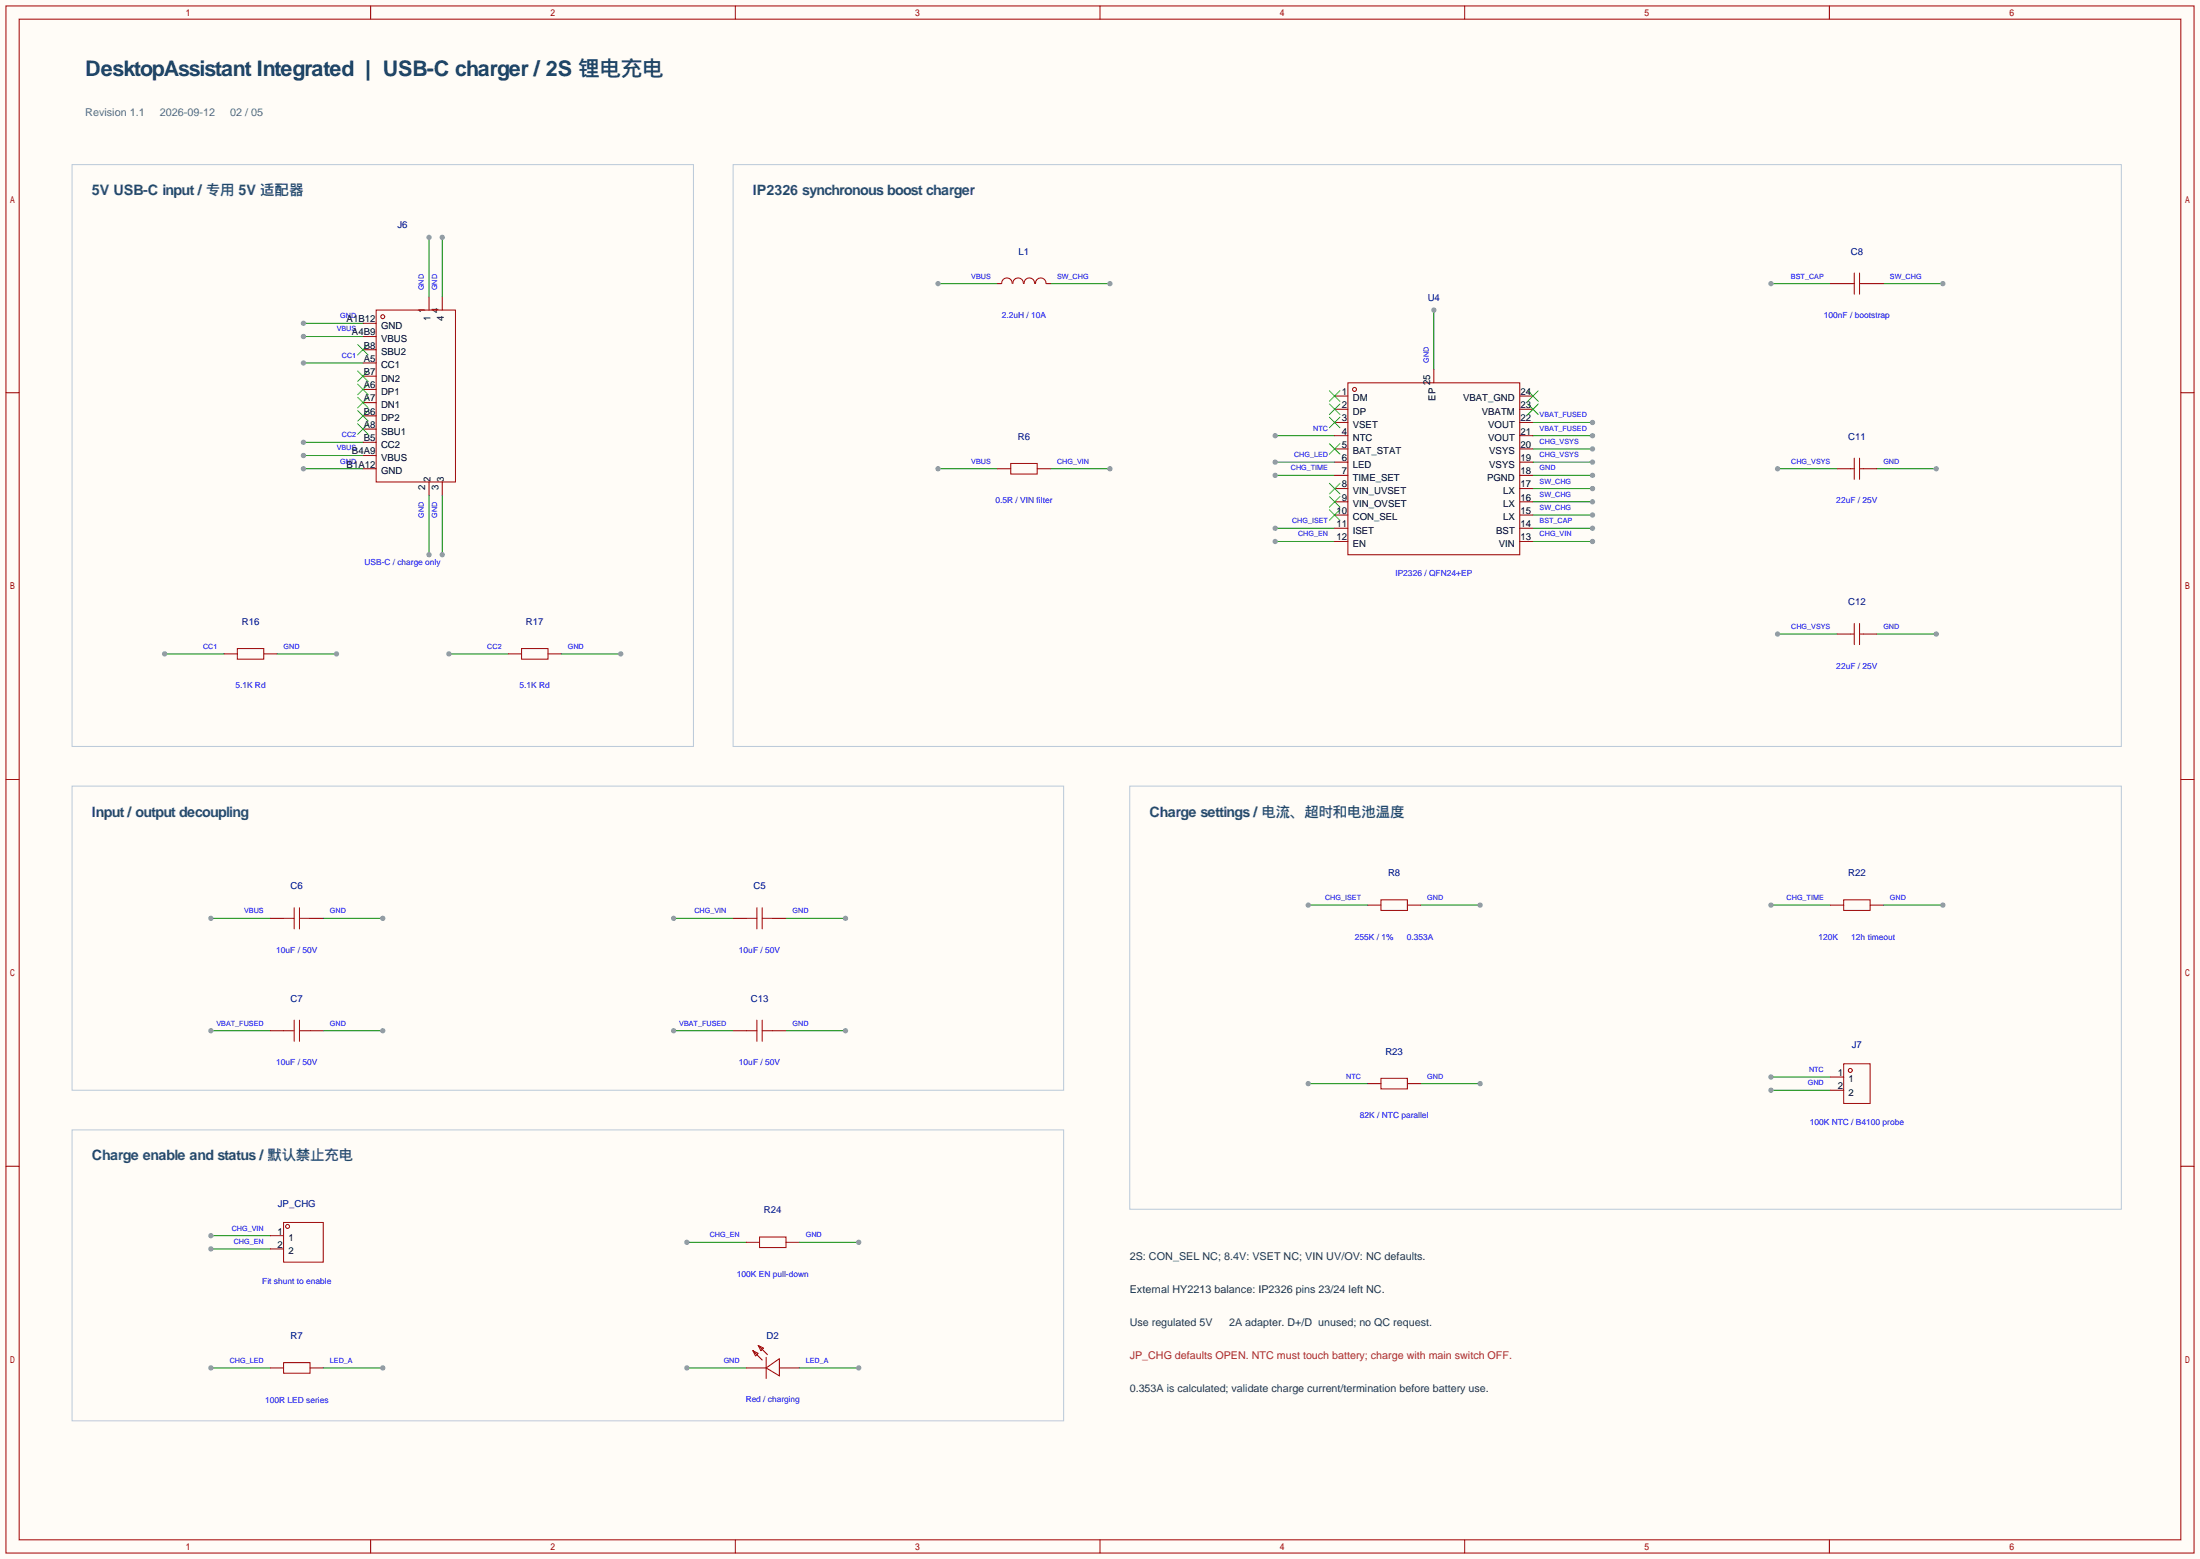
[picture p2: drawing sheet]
<svg xmlns="http://www.w3.org/2000/svg" width="423mm" height="299mm" viewBox="0 0 423 299" stroke-linecap="round" stroke-linejoin="round" font-family="sans-serif">
<path d="M0 0h422.7v299.5h-422.7z" fill="#fffcf7"/>
<path d="M13.8 31.6h119.4v111.8h-119.4zM140.8 31.6h266.7v111.8h-266.7zM13.8 151h190.5v58.4h-190.5zM217 151h190.5v81.3h-190.5zM13.8 217h190.5v55.9h-190.5z" fill="none" stroke="#bac9d9" stroke-width=".19"/>
<g fill="none" stroke="#a10000" stroke-width=".19">
<path d="M1.1 1.1h420.4v297.2h-420.4zM3.7 3.7h415.3v292.1h-415.3zM71.2 1.1v2.6M141.3 1.1v2.6M211.3 1.1v2.6M281.4 1.1v2.6M351.5 1.1v2.6M1.1 75.4h2.6M419 75.4h2.5M1.1 149.7h2.6M419 149.7h2.5M1.1 224h2.6"/>
<path d="M419 224h2.5M71.2 295.8v2.5M141.3 295.8v2.5M211.3 295.8v2.5M281.4 295.8v2.5M351.5 295.8v2.5"/>
</g>
<path d="M180.2 90h11.4" fill="none" stroke="#008700" stroke-width=".19"/>
<circle cx="180.2" cy="90" r=".51" fill="#999"/>
<path d="M251.3 208.2h11.5" fill="none" stroke="#008700" stroke-width=".19"/>
<circle cx="251.3" cy="208.2" r=".51" fill="#999"/>
<path d="M360.6 90h11.4" fill="none" stroke="#008700" stroke-width=".19"/>
<circle cx="372" cy="90" r=".51" fill="#999"/>
<path d="M129.4 176.4h11.4" fill="none" stroke="#008700" stroke-width=".19"/>
<circle cx="129.4" cy="176.4" r=".51" fill="#999"/>
<path d="M40.5 237.4h11.4" fill="none" stroke="#008700" stroke-width=".19"/>
<circle cx="40.5" cy="237.4" r=".51" fill="#999"/>
<path d="M341.5 121.8h11.4" fill="none" stroke="#008700" stroke-width=".19"/>
<circle cx="341.5" cy="121.8" r=".51" fill="#999"/>
<path d="M341.5 90h11.4" fill="none" stroke="#008700" stroke-width=".19"/>
<circle cx="341.5" cy="90" r=".51" fill="#999"/>
<path d="M361.8 54.5h11.5" fill="none" stroke="#008700" stroke-width=".19"/>
<circle cx="373.3" cy="54.5" r=".51" fill="#999"/>
<path d="M40.5 198h11.4" fill="none" stroke="#008700" stroke-width=".19"/>
<circle cx="40.5" cy="198" r=".51" fill="#999"/>
<path d="M62.1 176.4h11.4" fill="none" stroke="#008700" stroke-width=".19"/>
<circle cx="73.5" cy="176.4" r=".51" fill="#999"/>
<path d="M151 198h11.4" fill="none" stroke="#008700" stroke-width=".19"/>
<circle cx="162.4" cy="198" r=".51" fill="#999"/>
<path d="M361.8 173.9h11.5" fill="none" stroke="#008700" stroke-width=".19"/>
<circle cx="373.3" cy="173.9" r=".51" fill="#999"/>
<path d="M62.1 262.8h11.4" fill="none" stroke="#008700" stroke-width=".19"/>
<circle cx="73.5" cy="262.8" r=".51" fill="#999"/>
<path d="M153.5 238.6h11.5" fill="none" stroke="#008700" stroke-width=".19"/>
<circle cx="165" cy="238.6" r=".51" fill="#999"/>
<path d="M132 238.6h11.4" fill="none" stroke="#008700" stroke-width=".19"/>
<circle cx="132" cy="238.6" r=".51" fill="#999"/>
<path d="M151 176.4h11.4" fill="none" stroke="#008700" stroke-width=".19"/>
<circle cx="162.4" cy="176.4" r=".51" fill="#999"/>
<path d="M58.3 64.6h11.4" fill="none" stroke="#008700" stroke-width=".19"/>
<circle cx="58.3" cy="64.6" r=".51" fill="#999"/>
<path d="M340.2 209.4h11.5" fill="none" stroke="#008700" stroke-width=".19"/>
<circle cx="340.2" cy="209.4" r=".51" fill="#999"/>
<path d="M107.8 125.6h11.5" fill="none" stroke="#008700" stroke-width=".19"/>
<circle cx="119.3" cy="125.6" r=".51" fill="#999"/>
<path d="M360.6 121.8h11.4" fill="none" stroke="#008700" stroke-width=".19"/>
<circle cx="372" cy="121.8" r=".51" fill="#999"/>
<path d="M245 91.3h11.4" fill="none" stroke="#008700" stroke-width=".19"/>
<circle cx="245" cy="91.3" r=".51" fill="#999"/>
<path d="M340.2 206.9h11.5" fill="none" stroke="#008700" stroke-width=".19"/>
<circle cx="340.2" cy="206.9" r=".51" fill="#999"/>
<path d="M294.5 101.5h11.4" fill="none" stroke="#008700" stroke-width=".19"/>
<circle cx="305.9" cy="101.5" r=".51" fill="#999"/>
<path d="M340.2 54.5h11.5" fill="none" stroke="#008700" stroke-width=".19"/>
<circle cx="340.2" cy="54.5" r=".51" fill="#999"/>
<path d="M129.4 198h11.4" fill="none" stroke="#008700" stroke-width=".19"/>
<circle cx="129.4" cy="198" r=".51" fill="#999"/>
<path d="M40.5 239.9h11.4" fill="none" stroke="#008700" stroke-width=".19"/>
<circle cx="40.5" cy="239.9" r=".51" fill="#999"/>
<path d="M294.5 81.2h11.4" fill="none" stroke="#008700" stroke-width=".19"/>
<circle cx="305.9" cy="81.2" r=".51" fill="#999"/>
<path d="M272.9 208.2h11.5" fill="none" stroke="#008700" stroke-width=".19"/>
<circle cx="284.4" cy="208.2" r=".51" fill="#999"/>
<path d="M201.8 90h11.4" fill="none" stroke="#008700" stroke-width=".19"/>
<circle cx="213.2" cy="90" r=".51" fill="#999"/>
<path d="M153.5 262.8h11.5" fill="none" stroke="#008700" stroke-width=".19"/>
<circle cx="165" cy="262.8" r=".51" fill="#999"/>
<path d="M251.3 173.9h11.5" fill="none" stroke="#008700" stroke-width=".19"/>
<circle cx="251.3" cy="173.9" r=".51" fill="#999"/>
<path d="M272.9 173.9h11.5" fill="none" stroke="#008700" stroke-width=".19"/>
<circle cx="284.4" cy="173.9" r=".51" fill="#999"/>
<path d="M85 95.1v11.5" fill="none" stroke="#008700" stroke-width=".19"/>
<circle cx="85" cy="106.6" r=".51" fill="#999"/>
<path d="M82.4 45.6v11.4" fill="none" stroke="#008700" stroke-width=".19"/>
<circle cx="82.4" cy="45.6" r=".51" fill="#999"/>
<path d="M85 45.6v11.4" fill="none" stroke="#008700" stroke-width=".19"/>
<circle cx="85" cy="45.6" r=".51" fill="#999"/>
<path d="M82.4 95.1v11.5" fill="none" stroke="#008700" stroke-width=".19"/>
<circle cx="82.4" cy="106.6" r=".51" fill="#999"/>
<path d="M58.3 85h11.4" fill="none" stroke="#008700" stroke-width=".19"/>
<circle cx="58.3" cy="85" r=".51" fill="#999"/>
<path d="M58.3 69.7h11.4" fill="none" stroke="#008700" stroke-width=".19"/>
<circle cx="58.3" cy="69.7" r=".51" fill="#999"/>
<path d="M58.3 90h11.4" fill="none" stroke="#008700" stroke-width=".19"/>
<circle cx="58.3" cy="90" r=".51" fill="#999"/>
<path d="M58.3 87.5h11.4" fill="none" stroke="#008700" stroke-width=".19"/>
<circle cx="58.3" cy="87.5" r=".51" fill="#999"/>
<path d="M132 262.8h11.4" fill="none" stroke="#008700" stroke-width=".19"/>
<circle cx="132" cy="262.8" r=".51" fill="#999"/>
<path d="M58.3 62.1h11.4" fill="none" stroke="#008700" stroke-width=".19"/>
<circle cx="58.3" cy="62.1" r=".51" fill="#999"/>
<path d="M53.2 125.6h11.4" fill="none" stroke="#008700" stroke-width=".19"/>
<circle cx="64.6" cy="125.6" r=".51" fill="#999"/>
<path d="M31.6 125.6h11.5" fill="none" stroke="#008700" stroke-width=".19"/>
<circle cx="31.6" cy="125.6" r=".51" fill="#999"/>
<path d="M294.5 88.8h11.4" fill="none" stroke="#008700" stroke-width=".19"/>
<circle cx="305.9" cy="88.8" r=".51" fill="#999"/>
<path d="M86.2 125.6h11.5" fill="none" stroke="#008700" stroke-width=".19"/>
<circle cx="86.2" cy="125.6" r=".51" fill="#999"/>
<path d="M245 83.7h11.4" fill="none" stroke="#008700" stroke-width=".19"/>
<circle cx="245" cy="83.7" r=".51" fill="#999"/>
<path d="M245 88.8h11.4" fill="none" stroke="#008700" stroke-width=".19"/>
<circle cx="245" cy="88.8" r=".51" fill="#999"/>
<path d="M294.5 91.3h11.4" fill="none" stroke="#008700" stroke-width=".19"/>
<circle cx="305.9" cy="91.3" r=".51" fill="#999"/>
<path d="M245 101.5h11.4" fill="none" stroke="#008700" stroke-width=".19"/>
<circle cx="245" cy="101.5" r=".51" fill="#999"/>
<path d="M245 104h11.4" fill="none" stroke="#008700" stroke-width=".19"/>
<circle cx="245" cy="104" r=".51" fill="#999"/>
<path d="M294.5 104h11.4" fill="none" stroke="#008700" stroke-width=".19"/>
<circle cx="305.9" cy="104" r=".51" fill="#999"/>
<path d="M40.5 262.8h11.4" fill="none" stroke="#008700" stroke-width=".19"/>
<circle cx="40.5" cy="262.8" r=".51" fill="#999"/>
<path d="M294.5 98.9h11.4" fill="none" stroke="#008700" stroke-width=".19"/>
<circle cx="305.9" cy="98.9" r=".51" fill="#999"/>
<path d="M294.5 96.4h11.4" fill="none" stroke="#008700" stroke-width=".19"/>
<circle cx="305.9" cy="96.4" r=".51" fill="#999"/>
<path d="M294.5 93.9h11.4" fill="none" stroke="#008700" stroke-width=".19"/>
<circle cx="305.9" cy="93.9" r=".51" fill="#999"/>
<path d="M340.2 173.9h11.5" fill="none" stroke="#008700" stroke-width=".19"/>
<circle cx="340.2" cy="173.9" r=".51" fill="#999"/>
<path d="M62.1 198h11.4" fill="none" stroke="#008700" stroke-width=".19"/>
<circle cx="73.5" cy="198" r=".51" fill="#999"/>
<path d="M294.5 86.2h11.4" fill="none" stroke="#008700" stroke-width=".19"/>
<circle cx="305.9" cy="86.2" r=".51" fill="#999"/>
<path d="M294.5 83.7h11.4" fill="none" stroke="#008700" stroke-width=".19"/>
<circle cx="305.9" cy="83.7" r=".51" fill="#999"/>
<path d="M40.5 176.4h11.4" fill="none" stroke="#008700" stroke-width=".19"/>
<circle cx="40.5" cy="176.4" r=".51" fill="#999"/>
<path d="M275.5 59.6v11.4" fill="none" stroke="#008700" stroke-width=".19"/>
<circle cx="275.5" cy="59.6" r=".51" fill="#999"/>
<path d="M180.2 54.5h11.4" fill="none" stroke="#008700" stroke-width=".19"/>
<circle cx="180.2" cy="54.5" r=".51" fill="#999"/>
<path d="M201.8 54.5h11.4" fill="none" stroke="#008700" stroke-width=".19"/>
<circle cx="213.2" cy="54.5" r=".51" fill="#999"/>
<g fill="none" stroke="#a10000" stroke-width=".19">
<path d="M72.3 59.6h15.2v33h-15.2zM192.4 54.5a1.01 1.01 0 0 1 1-1.1 1.01 1.01 0 0 1 1.1 1.1M194.6 54.5a1.01 1.01 0 0 1 1-1.1 1.01 1.01 0 0 1 1 1.1M196.7 54.5a1.01 1.01 0 0 1 1.1-1.1 1.01 1.01 0 0 1 1 1.1M198.9 54.5a1.01 1.01 0 0 1 1-1.1 1.01 1.01 0 0 1 1.1 1.1M354.2 54.5h2M356.2 52.5v4M357.3 52.5v4M357.3 54.5h2M259 73.5h33v33.1h-33zM194.2 89h5.1v2.1h-5.1zM355.5 90h.7"/>
<path d="M356.2 88v4.1M357.3 88v4.1M357.3 90h.7M356.2 119.8v4M357.3 119.8v4M45.6 124.6h5.1v2h-5.1zM100.2 124.6h5.1v2h-5.1zM355.5 121.8h.7M357.3 121.8h.7M54.5 176.4h2M56.5 174.4v4M57.5 174.4v4"/>
<path d="M57.5 176.4h2.1M143.4 176.4h2M145.4 174.4v4M146.4 174.4v4M146.4 176.4h2.1M265.3 172.8h5.1v2.1h-5.1zM354.2 172.8h5.1v2.1h-5.1zM54.5 198h2M56.5 196v4M57.5 198h2.1M57.5 196v4M143.4 198h2"/>
<path d="M145.4 196v4M146.4 198h2.1M146.4 196v4M265.3 207.1h5.1v2.1h-5.1zM354.2 204.3h5.1v7.7h-5.1zM54.5 234.8h7.6v7.6h-7.6zM145.9 237.6h5.1v2h-5.1zM144.7 259.5l1 .5-.5 .5zM144.7 259.5l1.7 1.7M145.7 258.4l1 .6-.5 .5zM145.7 258.4l1.7 1.8M54.5 261.7h5.1v2.1h-5.1z"/>
<path d="M147.2 262.8l2.5-1.8v3.3zM147.2 260.7v4.1"/>
<circle cx="73.5" cy="60.8" r=".38"/>
<circle cx="260.2" cy="74.8" r=".38"/>
<circle cx="355.5" cy="205.6" r=".38"/>
<circle cx="55.2" cy="235.6" r=".38"/>
</g>
<g fill="none" stroke="#870000" stroke-width=".19">
<path d="M82.4 57v2.6M85 57v2.6M191.6 54.5h.8M201 54.5h.8M351.7 54.5h2.5M359.3 54.5h2.5M69.7 67.2h2.6M69.7 72.3h2.6M69.7 79.9h2.6M69.7 77.3h2.6M69.7 74.8h2.6M69.7 69.7h2.6"/>
<path d="M69.7 64.6h2.6M69.7 62.1h2.6M256.4 76.1h2.6M256.4 78.6h2.6M275.5 71v2.5M292 76.1h2.5M292 78.6h2.5M69.7 90h2.6M69.7 85h2.6M69.7 82.4h2.6M69.7 87.5h2.6M82.4 92.6v2.5"/>
<path d="M85 92.6v2.5M191.6 90h2.6M199.3 90h2.5M256.4 81.2h2.6M256.4 83.7h2.6M256.4 86.2h2.6M256.4 88.8h2.6M256.4 91.3h2.6M256.4 93.9h2.6M256.4 96.4h2.6M256.4 98.9h2.6M292 81.2h2.5"/>
<path d="M292 83.7h2.5M292 86.2h2.5M292 88.8h2.5M292 91.3h2.5M292 93.9h2.5M292 96.4h2.5M292 98.9h2.5M352.9 90h2.6M358 90h2.6M256.4 101.5h2.6M256.4 104h2.6M292 101.5h2.5"/>
<path d="M292 104h2.5M43.1 125.6h2.5M50.7 125.6h2.5M97.7 125.6h2.5M105.3 125.6h2.5M352.9 121.8h2.6M358 121.8h2.6M51.9 176.4h2.6M59.6 176.4h2.5M140.8 176.4h2.6M148.5 176.4h2.5M262.8 173.9h2.5"/>
<path d="M270.4 173.9h2.5M351.7 173.9h2.5M359.3 173.9h2.5M51.9 198h2.6M59.6 198h2.5M140.8 198h2.6M148.5 198h2.5M262.8 208.2h2.5M270.4 208.2h2.5M351.7 206.9h2.5M351.7 209.4h2.5M51.9 237.4h2.6"/>
<path d="M51.9 239.9h2.6M143.4 238.6h2.5M151 238.6h2.5M51.9 262.8h2.6M59.6 262.8h2.5M143.4 262.8h3.8M149.7 262.8h3.8"/>
</g>
<g fill="none" stroke="#3c3" stroke-width=".19">
<path d="M68.7 66.2l2 2M68.7 71.2l2 2.1M68.7 78.9l2 2M68.7 76.3l2 2.1M68.7 73.8l2 2M70.7 66.2l-2 2M70.7 71.2l-2 2.1M70.7 78.9l-2 2M70.7 76.3l-2 2.1M70.7 73.8l-2 2M255.4 75.1l2 2M255.4 77.6l2 2"/>
<path d="M257.4 75.1l-2 2M257.4 77.6l-2 2M293.5 77.6l2 2M293.5 75.1l2 2M295.5 77.6l-2 2M295.5 75.1l-2 2M68.7 81.4l2 2M70.7 81.4l-2 2M255.4 80.1l2 2.1M255.4 85.2l2 2M255.4 92.8l2 2.1M255.4 95.4l2 2"/>
<path d="M255.4 97.9l2 2M257.4 80.1l-2 2.1M257.4 85.2l-2 2M257.4 92.8l-2 2.1M257.4 95.4l-2 2M257.4 97.9l-2 2"/>
</g>
<text font-size="4.1" fill="#183f62" x="16.4" y="14.6">DesktopAssistant Integrated | USB-C charger / 2S 锂电充电</text>
<text font-size="2.8" fill="#214f78" x="17.7" y="37.5">5V USB-C input / 专用 5V 适配器</text>
<g font-size="2.7" fill="#214f78">
<text x="144.7" y="37.5">IP2326 synchronous boost charger</text>
<text x="17.7" y="156.9">Input / output decoupling</text>
<text x="220.9" y="156.9">Charge settings / 电流、超时和电池温度</text>
<text x="17.7" y="222.9">Charge enable and status / 默认禁止充电</text>
</g>
<g font-size="2.1" fill="#576a7d">
<text x="16.4" y="22.3">Revision 1.1</text>
<text x="30.7" y="22.3">2026-09-12</text>
<text x="44.2" y="22.3">02 / 05</text>
</g>
<g font-size="2.1" fill="#26364a">
<text x="217" y="242">2S: CON_SEL NC; 8.4V: VSET NC; VIN UV/OV: NC defaults.</text>
<text x="217" y="248.3">External HY2213 balance: IP2326 pins 23/24 left NC.</text>
<text x="217" y="254.7">Use regulated 5V</text>
<text x="236.2" y="254.7">2A adapter. D+/D unused; no QC request.</text>
<text x="217" y="267.4">0.353A is calculated; validate charge current/termination before battery use.</text>
</g>
<text font-size="2.1" fill="#a02c2c" x="217" y="261">JP_CHG defaults OPEN. NTC must touch battery; charge with main switch OFF.</text>
<g font-size="1.8" fill="#000080">
<text x="76.4" y="43.9">J6</text>
<text x="195.7" y="48.9">L1</text>
<text x="355.6" y="48.9">C8</text>
<text x="274.3" y="57.8">U4</text>
<text x="195.5" y="84.5">R6</text>
<text x="355" y="84.5">C11</text>
<text x="355" y="116.3">C12</text>
<text x="46.4" y="120.1">R16</text>
<text x="101" y="120.1">R17</text>
<text x="55.8" y="170.9">C6</text>
<text x="144.7" y="170.9">C5</text>
<text x="266.7" y="168.3">R8</text>
<text x="355" y="168.3">R22</text>
<text x="55.8" y="192.5">C7</text>
<text x="144.2" y="192.5">C13</text>
<text x="266.1" y="202.6">R23</text>
<text x="355.8" y="201.3">J7</text>
<text x="53.4" y="231.8">JP_CHG</text>
<text x="146.8" y="233.1">R24</text>
<text x="55.8" y="257.2">R7</text>
<text x="147.3" y="257.2">D2</text>
</g>
<g font-size="1.8">
<text x="66.6" y="61.9">A1B12</text>
<text x="67.6" y="64.4">A4B9</text>
<text x="73.2" y="65.7">VBUS</text>
<text x="73.2" y="63.1">GND</text>
<text x="81.7" y="60" transform="rotate(-90 81.7 60)">1</text>
<text x="82.7" y="61.6" transform="rotate(-90 82.7 61.6)">1</text>
<text x="84.2" y="60" transform="rotate(-90 84.2 60)">4</text>
<text x="85.3" y="61.6" transform="rotate(-90 85.3 61.6)">4</text>
<text x="69.9" y="67">B8</text>
<text x="69.9" y="69.5">A5</text>
<text x="73.2" y="68.2">SBU2</text>
<text x="73.2" y="70.8">CC1</text>
<text x="69.9" y="72">B7</text>
<text x="69.9" y="77.1">A7</text>
<text x="69.9" y="74.6">A6</text>
<text x="73.2" y="73.3">DN2</text>
<text x="73.2" y="75.8">DP1</text>
<text x="257.8" y="75.8">1</text>
<text x="259.9" y="77.1">DM</text>
<text x="274.7" y="74" transform="rotate(-90 274.7 74)">25</text>
<text x="275.8" y="77" transform="rotate(-90 275.8 77)">EP</text>
<text x="281.1" y="77.1">VBAT_GND</text>
<text x="292.1" y="75.8">24</text>
<text x="69.9" y="79.7">B6</text>
<text x="69.9" y="82.2">A8</text>
<text x="73.2" y="80.9">DP2</text>
<text x="73.2" y="83.5">SBU1</text>
<text x="73.2" y="78.4">DN1</text>
<text x="257.8" y="78.4">2</text>
<text x="257.8" y="80.9">3</text>
<text x="257.8" y="83.5">4</text>
<text x="259.9" y="79.7">DP</text>
<text x="259.9" y="82.2">VSET</text>
<text x="284.7" y="79.7">VBATM</text>
<text x="285.9" y="82.2">VOUT</text>
<text x="292.1" y="83.5">21</text>
<text x="292.1" y="80.9">22</text>
<text x="292.1" y="78.4">23</text>
<text x="66.6" y="89.8">B1A12</text>
<text x="67.6" y="87.3">B4A9</text>
<text x="69.9" y="84.7">B5</text>
<text x="73.2" y="86">CC2</text>
<text x="73.2" y="88.5">VBUS</text>
<text x="257.8" y="86">5</text>
<text x="257.8" y="88.5">6</text>
<text x="259.9" y="84.7">NTC</text>
<text x="259.9" y="87.3">BAT_STAT</text>
<text x="259.9" y="89.8">LED</text>
<text x="285.9" y="84.7">VOUT</text>
<text x="286.1" y="89.8">VSYS</text>
<text x="286.1" y="87.3">VSYS</text>
<text x="292.1" y="88.5">19</text>
<text x="292.1" y="86">20</text>
<text x="73.2" y="91.1">GND</text>
<text x="81.7" y="94.1" transform="rotate(-90 81.7 94.1)">2</text>
<text x="82.7" y="92.6" transform="rotate(-90 82.7 92.6)">2</text>
<text x="84.2" y="94.1" transform="rotate(-90 84.2 94.1)">3</text>
<text x="85.3" y="92.6" transform="rotate(-90 85.3 92.6)">3</text>
<text x="257.8" y="91.1">7</text>
<text x="257.8" y="93.6">8</text>
<text x="259.9" y="92.4">TIME_SET</text>
<text x="259.9" y="94.9">VIN_UVSET</text>
<text x="285.7" y="92.4">PGND</text>
<text x="288.8" y="94.9">LX</text>
<text x="292.1" y="93.6">17</text>
<text x="292.1" y="91.1">18</text>
<text x="256.8" y="98.7">10</text>
<text x="256.8" y="101.2">11</text>
<text x="257.8" y="96.2">9</text>
<text x="259.9" y="97.4">VIN_OVSET</text>
<text x="259.9" y="100">CON_SEL</text>
<text x="288.8" y="100">LX</text>
<text x="288.8" y="97.4">LX</text>
<text x="292.1" y="101.2">14</text>
<text x="292.1" y="98.7">15</text>
<text x="292.1" y="96.2">16</text>
<text x="256.8" y="103.8">12</text>
<text x="259.9" y="102.5">ISET</text>
<text x="259.9" y="105.1">EN</text>
<text x="287.4" y="102.5">BST</text>
<text x="288" y="105.1">VIN</text>
<text x="292.1" y="103.8">13</text>
<text x="353" y="206.7">1</text>
<text x="353" y="209.2">2</text>
<text x="355.1" y="207.9">1</text>
<text x="355.1" y="210.5">2</text>
<text x="53.3" y="237.1">1</text>
<text x="53.3" y="239.7">2</text>
<text x="55.4" y="238.4">1</text>
<text x="55.4" y="240.9">2</text>
</g>
<g font-size="1.6" fill="#00f">
<text x="192.5" y="61.1">2.2uH / 10A</text>
<text x="350.4" y="61.1">100nF / bootstrap</text>
<text x="191.2" y="96.7">0.5R / VIN filter</text>
<text x="352.8" y="96.7">22uF / 25V</text>
<text x="70" y="108.6">USB-C / charge only</text>
<text x="268.1" y="110.7">IP2326 / QFN24+EP</text>
<text x="352.8" y="128.4">22uF / 25V</text>
<text x="45.2" y="132.3">5.1K Rd</text>
<text x="99.8" y="132.3">5.1K Rd</text>
<text x="53.1" y="183.1">10uF / 50V</text>
<text x="142" y="183.1">10uF / 50V</text>
<text x="260.3" y="180.5">255K / 1%</text>
<text x="270.3" y="180.5">0.353A</text>
<text x="349.4" y="180.5">120K</text>
<text x="355.7" y="180.5">12h timeout</text>
<text x="53.1" y="204.6">10uF / 50V</text>
<text x="142" y="204.6">10uF / 50V</text>
<text x="261.2" y="214.8">82K / NTC parallel</text>
<text x="347.7" y="216.1">100K NTC / B4100 probe</text>
<text x="141.5" y="245.3">100K EN pull-down</text>
<text x="50.4" y="246.6">Fit shunt to enable</text>
<text x="50.9" y="269.4">100R LED series</text>
<text x="143.3" y="269.4">Red / charging</text>
</g>
<g font-size="1.4" fill="#00f">
<text x="186.6" y="53.5">VBUS</text>
<text x="203.1" y="53.5">SW_CHG</text>
<text x="344.1" y="53.5">BST_CAP</text>
<text x="363.1" y="53.5">SW_CHG</text>
<text x="81.5" y="55.8" transform="rotate(-90 81.5 55.8)">GND</text>
<text x="84" y="55.8" transform="rotate(-90 84 55.8)">GND</text>
<text x="64.7" y="63.7">VBUS</text>
<text x="65.4" y="61.1">GND</text>
<text x="65.7" y="68.8">CC1</text>
<text x="274.5" y="69.7" transform="rotate(-90 274.5 69.7)">GND</text>
<text x="65.7" y="84">CC2</text>
<text x="252.3" y="82.7">NTC</text>
<text x="295.8" y="80.2">VBAT_FUSED</text>
<text x="295.8" y="82.7">VBAT_FUSED</text>
<text x="64.7" y="86.5">VBUS</text>
<text x="65.4" y="89.1">GND</text>
<text x="186.6" y="89.1">VBUS</text>
<text x="203.1" y="89.1">CHG_VIN</text>
<text x="248.6" y="87.8">CHG_LED</text>
<text x="295.8" y="87.8">CHG_VSYS</text>
<text x="295.8" y="85.3">CHG_VSYS</text>
<text x="344.1" y="89.1">CHG_VSYS</text>
<text x="361.8" y="89.1">GND</text>
<text x="248" y="90.3">CHG_TIME</text>
<text x="295.8" y="90.3">GND</text>
<text x="295.8" y="95.4">SW_CHG</text>
<text x="295.8" y="92.9">SW_CHG</text>
<text x="81.5" y="99.5" transform="rotate(-90 81.5 99.5)">GND</text>
<text x="84" y="99.5" transform="rotate(-90 84 99.5)">GND</text>
<text x="248.2" y="100.5">CHG_ISET</text>
<text x="295.8" y="100.5">BST_CAP</text>
<text x="295.8" y="98">SW_CHG</text>
<text x="249.4" y="103">CHG_EN</text>
<text x="295.8" y="103">CHG_VIN</text>
<text x="39" y="124.6">CC1</text>
<text x="54.5" y="124.6">GND</text>
<text x="93.6" y="124.6">CC2</text>
<text x="109.1" y="124.6">GND</text>
<text x="344.1" y="120.8">CHG_VSYS</text>
<text x="361.8" y="120.8">GND</text>
<text x="254.6" y="172.9">CHG_ISET</text>
<text x="274.2" y="172.9">GND</text>
<text x="343.2" y="172.9">CHG_TIME</text>
<text x="363.1" y="172.9">GND</text>
<text x="46.9" y="175.4">VBUS</text>
<text x="63.4" y="175.4">GND</text>
<text x="133.4" y="175.4">CHG_VIN</text>
<text x="152.3" y="175.4">GND</text>
<text x="41.6" y="197">VBAT_FUSED</text>
<text x="63.4" y="197">GND</text>
<text x="130.5" y="197">VBAT_FUSED</text>
<text x="152.3" y="197">GND</text>
<text x="258.6" y="207.2">NTC</text>
<text x="274.2" y="207.2">GND</text>
<text x="347.3" y="208.5">GND</text>
<text x="347.5" y="205.9">NTC</text>
<text x="44.5" y="236.4">CHG_VIN</text>
<text x="44.9" y="238.9">CHG_EN</text>
<text x="136.3" y="237.7">CHG_EN</text>
<text x="154.8" y="237.7">GND</text>
<text x="44.1" y="261.8">CHG_LED</text>
<text x="63.4" y="261.8">LED_A</text>
<text x="139" y="261.8">GND</text>
<text x="154.8" y="261.8">LED_A</text>
</g>
</svg>
